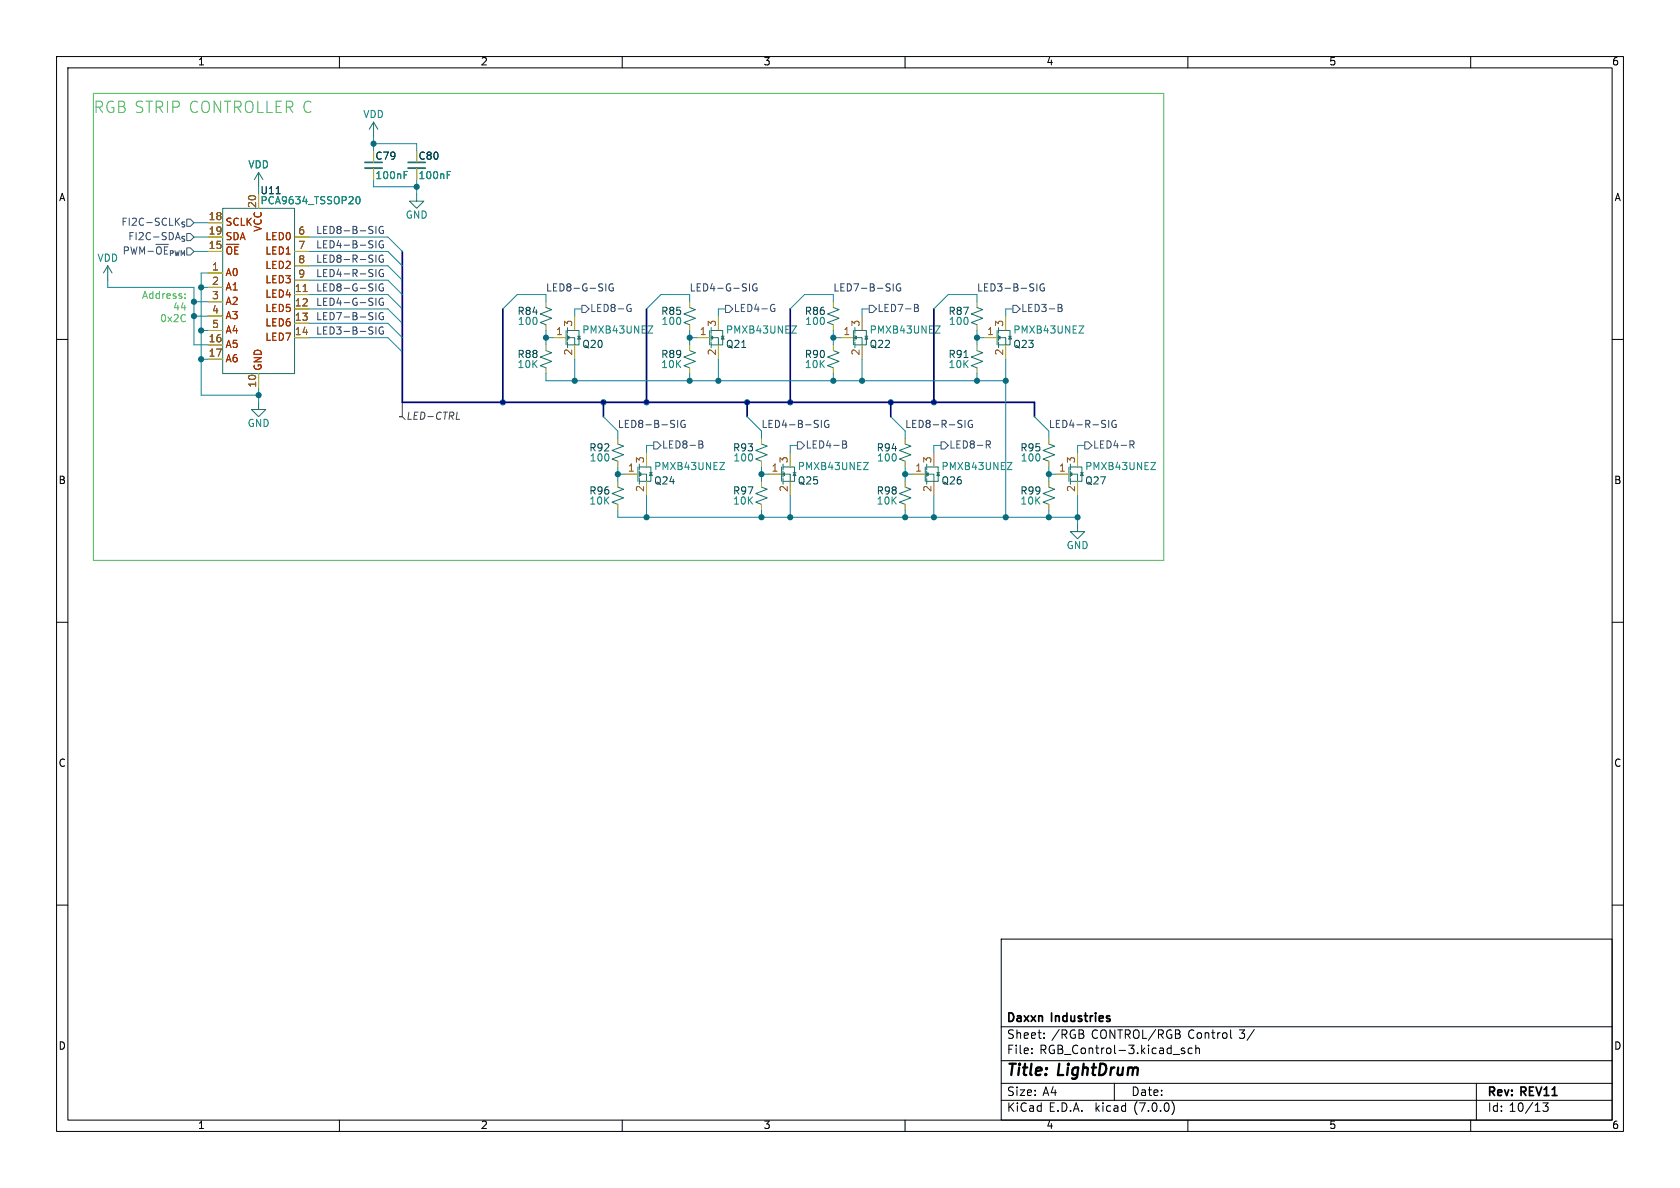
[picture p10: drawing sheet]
<svg xmlns="http://www.w3.org/2000/svg" width="297mm" height="210mm" viewBox="0 0 297 210" stroke-linecap="round" stroke-linejoin="round" font-family="sans-serif">
<g fill="none" stroke="#000" stroke-width=".18">
<path d="M10 10h277v190h-277zM12 12h273v186h-273zM60 10v2M110 10v2M160 10v2M210 10v2M260 10v2M10 60h2M285 60h2M10 110h2M285 110h2M10 160h2"/>
<path d="M285 160h2M177 166h108v32h-108zM60 198v2M110 198v2M160 198v2M177 194.5h108M177 191.5h108M177 187.5h108M177 181.5h108M182.4 186.1v.2M182.4 185.3v.2M184.6 183.4v.2"/>
<path d="M184.6 182.6v.2M197 191.5v3M207.2 194.7a1.72 1.72 0 0 1 0 2.3M207.4 186.4h1.1M209.4 185.3h-.4l-.2 .2 .1 .2 .5 .1v.4h-.6M210 198v2M210.8 185.3h-.5l-.3 .2v.5l.2 .2h.6M211.4 185.4l.2-.1h.4v1M211.4 184.8v1.5M217.6 182.1v1.2l.2 .3M221.7 182l-1.2 1.9M260 198v2"/>
<path d="M261 191.5v6.5M273.7 195l-.5 .5 .4 .2v.6l-.2 .2h-.4l-.2-.2"/>
</g>
<g fill="none" stroke="#187164" stroke-width=".18">
<path d="M39.4 36.8h12.7v29.2h-12.7zM45.7 30.5l-.7 1.3M45.7 30.5v2.5M45.7 30.5l.8 1.3M66 21.6l-.7 1.3M66 21.6v2.5M66 21.6l.8 1.3M73.7 34.3v1.3h1.2l-1.2 1.2-1.3-1.2h1.3M19 47l-.7 1.3M19 47v2.5M19 47l.8 1.3M96.5 54.4l1 .3-2 .8 2 .8-2 .7 1 .4"/>
<path d="M100.1 58.4v2.6M100.3 58.4h2.1v2.6h-.8M100.3 59.7h1.3v1.3M100.3 59.7l.3-.3v.5zM100.3 57.9v1M100.3 59.2v1M102.1 59.4h.5M121.9 54.4l1 .3-2 .8 2 .8-2 .7 1 .4M125.5 58.4v2.6M125.7 58.4h2.1v2.6h-.8M125.7 59.7h1.3v1.3M125.7 59.7l.3-.3v.5z"/>
<path d="M125.7 57.9v1M125.7 59.2v1M127.5 59.4h.5M147.3 54.4l1 .3-2 .8 2 .8-2 .7 1 .4M150.9 58.4v2.6M151.1 58.4h2.1v2.6h-.8M151.1 59.7h1.3v1.3M151.1 59.7l.3-.3v.5zM151.1 57.9v1M151.1 59.2v1M152.9 59.4h.5M172.7 54.4l1 .3-2 .8 2 .8-2 .7 1 .4"/>
<path d="M176.3 58.4v2.6M176.5 58.4h2.1v2.6h-.8M176.5 59.7h1.3v1.3M176.5 59.7l.3-.3v.5zM176.5 57.9v1M176.5 59.2v1M178.3 59.4h.5M45.7 71.1v1.3h1.3l-1.3 1.3-1.3-1.3h1.3M96.5 62l1 .4-2 .7 2 .8-2 .7 1 .4M100.3 61h1.3M100.3 60.5v1M109.2 78.5l1 .4-2 .7 2 .8-2 .8 1 .3"/>
<path d="M121.9 62l1 .4-2 .7 2 .8-2 .7 1 .4M125.7 61h1.3M125.7 60.5v1M134.6 78.5l1 .4-2 .7 2 .8-2 .8 1 .3M147.3 62l1 .4-2 .7 2 .8-2 .7 1 .4M151.1 61h1.3M151.1 60.5v1M160 78.5l1 .4-2 .7 2 .8-2 .8 1 .3M172.7 62l1 .4-2 .7 2 .8-2 .7 1 .4M176.5 61h1.3M176.5 60.5v1M185.4 78.5l1 .4-2 .7 2 .8-2 .8 1 .3"/>
<path d="M109.2 86.1l1 .4-2 .7 2 .8-2 .8 1 .4M112.8 82.6v2.5M113 85.1h1.3M113 82.6h2.1v2.5h-.8M113 83.8h1.3v1.3M113 83.8l.3-.2v.5zM113 82v1.1M113 83.3v1M113 84.6v1M114.8 83.6h.5M134.6 86.1l1 .4-2 .7 2 .8-2 .8 1 .4M138.2 82.6v2.5"/>
<path d="M138.4 85.1h1.3M138.4 82.6h2.1v2.5h-.8M138.4 83.8h1.3v1.3M138.4 83.8l.3-.2v.5zM138.4 82v1.1M138.4 83.3v1M138.4 84.6v1M140.2 83.6h.5M160 86.1l1 .4-2 .7 2 .8-2 .8 1 .4M163.6 82.6v2.5M163.8 85.1h1.3M163.8 82.6h2.1v2.5h-.8"/>
<path d="M163.8 83.8h1.3v1.3M163.8 82v1.1M163.8 83.3v1M163.8 84.6v1M164.1 83.6v.5l-.3-.3zM165.6 83.6h.5M185.4 86.1l1 .4-2 .7 2 .8-2 .8 1 .4M189 82.6v2.5M189.2 85.1h1.3M189.2 82.6h2.1v2.5h-.8M189.2 83.8h1.3v1.3M189.2 83.8l.3-.2v.5z"/>
<path d="M189.2 82v1.1M189.2 83.3v1M189.2 84.6v1M190.5 92.7v1.3h1.3l-1.3 1.3-1.3-1.3h1.3M191 83.6h.5"/>
</g>
<g fill="#187164" stroke="#187164" stroke-width=".18">
<path d="M115.1 83.6l.2 .5h-.5z"/>
<path d="M153.2 59.4l.2 .5h-.5z"/>
<path d="M140.5 83.6l.2 .5h-.5z"/>
<path d="M178.6 59.4l.2 .5h-.5z"/>
<path d="M127.8 59.4l.2 .5h-.5z"/>
<path d="M102.4 59.4l.2 .5h-.5z"/>
<path d="M191.3 83.6l.2 .5h-.5z"/>
<path d="M165.9 83.6l.2 .5h-.5z"/>
</g>
<g fill="none" stroke="#a0a006" stroke-width=".18">
<path d="M36.8 39.4h2.6M45.7 34.3v2.5M66 29.7v2.1M73.7 29.7v2.1M36.8 48.3h2.6M36.8 44.5h2.6M36.8 41.9h2.6M36.8 50.8h2.6M36.8 53.3h2.6M36.8 55.9h2.6M36.8 58.4h2.6M52.1 59.7h2.5"/>
<path d="M52.1 52.1h2.5M52.1 54.6h2.5M52.1 57.2h2.5M52.1 44.5h2.5M52.1 41.9h2.5M52.1 47h2.5M52.1 49.5h2.5M96.5 53.3v1.1M96.5 57.4v1M97.8 59.7h2.2M101.6 55.9v2.5M121.9 53.3v1.1"/>
<path d="M121.9 57.4v1M123.2 59.7h2.2M127 55.9v2.5M147.3 53.3v1.1M147.3 57.4v1M148.6 59.7h2.2M152.4 55.9v2.5M172.7 53.3v1.1M172.7 57.4v1M174 59.7h2.2M177.8 55.9v2.5M36.8 61h2.6"/>
<path d="M36.8 63.5h2.6M45.7 66v2.6M96.5 61v1M96.5 65v1M101.6 61v2.5M109.2 77.5v1M121.9 61v1M121.9 65v1M127 61v2.5M134.6 77.5v1M147.3 61v1M147.3 65v1"/>
<path d="M152.4 61v2.5M160 77.5v1M172.7 61v1M172.7 65v1M177.8 61v2.5M185.4 77.5v1M109.2 81.5v1.1M109.2 85.1v1M109.2 89.2v1M110.5 83.8h2.2M114.3 80v2.6M114.3 85.1v2.5"/>
<path d="M134.6 81.5v1.1M134.6 85.1v1M134.6 89.2v1M135.9 83.8h2.2M139.7 80v2.6M139.7 85.1v2.5M160 81.5v1.1M160 85.1v1M160 89.2v1M161.3 83.8h2.2M165.1 80v2.6M165.1 85.1v2.5"/>
<path d="M185.4 81.5v1.1M185.4 85.1v1M185.4 89.2v1M186.7 83.8h2.2M190.5 80v2.6M190.5 85.1v2.5"/>
</g>
<path d="M63 34.9l.2-.1a.68 .68 0 0 1 .5 .6 .68 .68 0 0 1-.5 .6l-.2-.1M71.4 30.3h.7M79.1 30.3h.6M114.6 57.6h.8l-.8 1.3h.8M140 57.6h.8l-.8 1.3h.8M165.4 57.6h.8l-.8 1.3h.8M190.8 57.6h.8l-.8 1.3h.8M127.3 81.7h.8l-.8 1.3h.8M152.7 81.7h.8l-.8 1.3h.8M178.1 81.7h.8l-.8 1.3h.8M203.5 81.7h.8l-.8 1.3h.8" fill="none" stroke="#128875" stroke-width=".18"/>
<path d="M53.6 51.5h.7" fill="none" stroke="#8c5a0a" stroke-width=".18"/>
<path d="M40.1 44.1a.42 .42 0 0 1 .4-.5 .42 .42 0 0 1 .5 .5M42.1 43.6h-.6v1.3" fill="none" stroke="#b02c04" stroke-width=".18"/>
<path d="M48.8 34.2h.8" fill="none" stroke="#005550" stroke-width=".18"/>
<path d="M64.5 29.7h3.1M72.1 29.7h3.1" fill="none" stroke="#187164" stroke-width=".33"/>
<path d="M64.5 28.7h3.1M72.1 28.7h3.1" fill="none" stroke="#187164" stroke-width=".3"/>
<path d="M71.1 71.1v2.6h-.5h.5l.5 .5M80.7 74.1h.6" fill="none" stroke="#484848" stroke-width=".18"/>
<g fill="none" stroke="#345372" stroke-width=".18">
<path d="M33 38.7h.7l.6 .7-.6 .6h-.7zM22.7 44.1l-.1-.4-.6-.1v1.3M23.1 43.6l.3 1.3M24.2 43.6l-.3 1.3M24.7 44.9v-1.3l.4 1 .5-1v1.3M28 43.6l-.3 .2v.3M28.2 43.6l.3 .2v.3M29.1 43.6v1.3M33 43.8h.7l.6 .7-.6 .6h-.7zM102.9 54h.6l.6 .6-.6 .6h-.6zM111 53.9h.5M111.3 54.5h.3v.5l-.3 .1-.3-.1"/>
<path d="M128.3 54h.6l.6 .6-.6 .6h-.6zM136.4 53.9h.5M136.7 54.5h.3v.5l-.3 .1-.3-.1M153.7 54h.6l.6 .6-.6 .6h-.6zM161.7 53.8l.6 .1v.3l-.2 .2M161.7 54.4h.4M162.1 54.4l.3 .3-.1 .3-.6 .1M179.1 54h.6l.6 .6-.6 .6h-.6zM187.1 53.8l.6 .1v.3l-.2 .2M187.1 54.4h.4M187.5 54.4l.3 .3-.1 .3-.6 .1M115.6 78.1h.6l.6 .6-.6 .7h-.6z"/>
<path d="M123.6 77.9l.6 .2v.2l-.2 .2M123.6 78.5h.4M124 78.5l.3 .3-.1 .3-.6 .1M141 78.1h.6l.6 .6-.6 .7h-.6zM149 77.9l.6 .2v.2l-.2 .2M149 78.5h.4M149.4 78.5l.3 .3-.1 .3-.6 .1M166.4 78.1h.6l.6 .6-.6 .7h-.6zM174.4 77.9h.4l.3 .3-.1 .3-.6 .1M174.7 78.6l.4 .6M191.8 78.1h.6l.6 .6-.6 .7h-.6zM199.8 77.9h.4l.3 .3-.1 .3-.6 .1"/>
<path d="M200.1 78.6l.4 .6"/>
</g>
<g fill="none" stroke="#2d4364" stroke-width=".18">
<path d="M66.5 40v1.3M66.5 42.6v1.2M66.5 45.1v1.3M66.5 47.6v1.3M66.5 50.2v1.2M66.5 52.7v1.3M66.5 55.3v1.2M66.5 57.8v1.3M67.7 50.2a.59 .59 0 0 0-.7 .6 .59 .59 0 0 0 .7 .6l.1-.5h-.2M67.7 47.7a.59 .59 0 0 0-.7 .6 .59 .59 0 0 0 .7 .5l.1-.4h-.2M67.7 40.1a.59 .59 0 0 0-.7 .5 .59 .59 0 0 0 .7 .6l.1-.5h-.2M67.7 42.6a.59 .59 0 0 0-.7 .6 .59 .59 0 0 0 .7 .6l.1-.5h-.2"/>
<path d="M67.7 45.2a.59 .59 0 0 0-.7 .5 .59 .59 0 0 0 .7 .6l.1-.5h-.2M67.7 52.8a.59 .59 0 0 0-.7 .5 .59 .59 0 0 0 .7 .6l.1-.5h-.2M67.7 55.3a.59 .59 0 0 0-.7 .6 .59 .59 0 0 0 .7 .6l.1-.5h-.2M67.7 57.9a.59 .59 0 0 0-.7 .5 .59 .59 0 0 0 .7 .6l.1-.5h-.2M107.1 50.2v1.2M108.4 50.2a.59 .59 0 0 0-.8 .6 .59 .59 0 0 0 .8 .6v-.5h-.2M132.5 50.2v1.2M133.8 50.2a.59 .59 0 0 0-.8 .6 .59 .59 0 0 0 .8 .6v-.5h-.2M157.9 50.2v1.2M159.2 50.2a.59 .59 0 0 0-.8 .6 .59 .59 0 0 0 .8 .6v-.5h-.2M183.3 50.2v1.2M184.6 50.2a.59 .59 0 0 0-.8 .6 .59 .59 0 0 0 .8 .6v-.5h-.2"/>
<path d="M119.8 74.3v1.3M121.1 74.4a.59 .59 0 0 0-.8 .5 .59 .59 0 0 0 .8 .6v-.5h-.2M145.2 74.3v1.3M146.5 74.4a.59 .59 0 0 0-.8 .5 .59 .59 0 0 0 .8 .6v-.5h-.2M170.6 74.3v1.3M171.9 74.4a.59 .59 0 0 0-.8 .5 .59 .59 0 0 0 .8 .6v-.5h-.2M196 74.3v1.3M197.3 74.4a.59 .59 0 0 0-.8 .5 .59 .59 0 0 0 .8 .6v-.5h-.2"/>
</g>
<path d="M16.5 16.5h189.2v82.6h-189.2zM32.7 52.6v.2M32.7 52v.1" fill="none" stroke="#4eb955" stroke-width=".18"/>
<path d="M71.1 44.5v26.6h111.8v2.6M88.9 54.6v16.5M114.3 54.6v16.5M139.7 54.6v16.5M165.1 54.6v16.5M106.7 71.1v2.6M132.1 71.1v2.6M157.5 71.1v2.6" fill="none" stroke="#000084" stroke-width=".3"/>
<g fill="none" stroke="#0b7fb0" stroke-width=".18">
<path d="M34.3 39.4h2.5M66 24.1v2.6M66 31.8v1.2h7.7M66 25.4h7.7v1.3M73.7 31.8v2.5M19 49.5v1.3h15.3v10.2h2.5M34.3 55.9h2.5M34.3 41.9h2.5M34.3 53.3h2.5M35.6 58.4h1.2M35.6 50.8h1.2M36.8 48.3h-1.2v21.6h10.1"/>
<path d="M54.6 59.7h14l2.5 2.5M54.6 41.9h14l2.5 2.6M54.6 54.6h14l2.5 2.6M54.6 52.1h14l2.5 2.5M54.6 57.2h14l2.5 2.5M54.6 44.5h14l2.5 2.5M54.6 47h14l2.5 2.5M54.6 49.5h14l2.5 2.6M96.5 53.3v-1.2h-5.1l-2.5 2.5M96.5 58.4v2.6M96.5 59.7h1.3M102.9 54.6h-1.3v1.3"/>
<path d="M121.9 59.7h1.3M121.9 53.3v-1.2h-5.1l-2.5 2.5M121.9 58.4v2.6M128.3 54.6h-1.3v1.3M147.3 59.7h1.3M147.3 53.3v-1.2h-5.1l-2.5 2.5M147.3 58.4v2.6M153.7 54.6h-1.3v1.3M172.7 59.7h1.3M172.7 53.3v-1.2h-5.1l-2.5 2.5M172.7 58.4v2.6M179.1 54.6h-1.3v1.3"/>
<path d="M35.6 63.5h1.2M45.7 68.6v2.5M96.5 66v1.3h81.3M101.6 63.5v3.8M106.7 73.7l2.5 2.5v1.3M115.6 78.7h-1.3v1.3M121.9 66v1.3M127 63.5v3.8M132.1 73.7l2.5 2.5v1.3M141 78.7h-1.3v1.3M147.3 66v1.3M152.4 63.5v3.8"/>
<path d="M157.5 73.7l2.5 2.5v1.3M166.4 78.7h-1.3v1.3M172.7 66v1.3M177.8 63.5v27.9M182.9 73.7l2.5 2.5v1.3M191.8 78.7h-1.3v1.3M109.2 83.8h1.3M109.2 90.2v1.2h81.3M109.2 82.6v2.5M114.3 87.6v3.8M134.6 83.8h1.3M134.6 82.6v2.5"/>
<path d="M134.6 90.2v1.2M139.7 87.6v3.8M160 83.8h1.3M160 82.6v2.5M160 90.2v1.2M165.1 87.6v3.8M185.4 83.8h1.3M185.4 82.6v2.5M185.4 90.2v1.2M190.5 87.6v5.1"/>
</g>
<g fill="#056887" stroke="#056887" stroke-width=".18">
<circle cx="134.6" cy="91.4" r=".46"/>
<circle cx="139.7" cy="91.4" r=".46"/>
<circle cx="160" cy="83.8" r=".46"/>
<circle cx="160" cy="91.4" r=".46"/>
<circle cx="134.6" cy="83.8" r=".46"/>
<circle cx="73.7" cy="33" r=".46"/>
<circle cx="101.6" cy="67.3" r=".46"/>
<circle cx="109.2" cy="83.8" r=".46"/>
<circle cx="96.5" cy="59.7" r=".46"/>
<circle cx="34.3" cy="55.9" r=".46"/>
<circle cx="35.6" cy="58.4" r=".46"/>
<circle cx="35.6" cy="50.8" r=".46"/>
<circle cx="45.7" cy="69.9" r=".46"/>
<circle cx="35.6" cy="63.5" r=".46"/>
<circle cx="34.3" cy="53.3" r=".46"/>
<circle cx="177.8" cy="67.3" r=".46"/>
<circle cx="172.7" cy="67.3" r=".46"/>
<circle cx="165.1" cy="91.4" r=".46"/>
<circle cx="177.8" cy="91.4" r=".46"/>
<circle cx="190.5" cy="91.4" r=".46"/>
<circle cx="185.4" cy="91.4" r=".46"/>
<circle cx="185.4" cy="83.8" r=".46"/>
<circle cx="172.7" cy="59.7" r=".46"/>
<circle cx="114.3" cy="91.4" r=".46"/>
<circle cx="121.9" cy="67.3" r=".46"/>
<circle cx="127" cy="67.3" r=".46"/>
<circle cx="121.9" cy="59.7" r=".46"/>
<circle cx="66" cy="25.4" r=".46"/>
<circle cx="147.3" cy="67.3" r=".46"/>
<circle cx="152.4" cy="67.3" r=".46"/>
<circle cx="147.3" cy="59.7" r=".46"/>
</g>
<g fill="#004099" stroke="#004099" stroke-width=".18">
<circle cx="114.3" cy="71.1" r=".46"/>
<circle cx="106.7" cy="71.1" r=".46"/>
<circle cx="88.9" cy="71.1" r=".46"/>
<circle cx="165.1" cy="71.1" r=".46"/>
<circle cx="157.5" cy="71.1" r=".46"/>
<circle cx="132.1" cy="71.1" r=".46"/>
<circle cx="139.7" cy="71.1" r=".46"/>
</g>
<text font-size="2.8" fill="#4eb955" x="16.5" y="20.3">RGB STRIP CONTROLLER C</text>
<g font-size="2.8">
<text x="178" y="190.8">Title:</text>
<text x="187.1" y="190.8">LightDrum</text>
</g>
<g font-size="2.1">
<text x="178" y="183.9">Sheet:</text>
<text x="178" y="181.1">Daxxn</text>
<text x="185.9" y="183.9">/RGB</text>
<text x="186" y="181.1">Industries</text>
<text x="193" y="183.9">CONTROL/RGB</text>
<text x="210.1" y="183.9">Control</text>
<text x="219.2" y="183.9">3/</text>
<text x="178" y="186.6">File:</text>
<text x="183.8" y="186.6">RGB_Control-3.kicad_sch</text>
<text x="178" y="196.8">KiCad</text>
<text x="178" y="194">Size:</text>
<text x="184.3" y="194">A4</text>
<text x="185.4" y="196.8">E.D.A.</text>
<text x="193.7" y="196.8">kicad</text>
<text x="200" y="194">Date:</text>
<text x="200.6" y="196.8">(7.0.0)</text>
<text x="263" y="194.2">Rev:</text>
<text x="263" y="196.8">Id: 10/13</text>
<text x="269" y="194.2">REV11</text>
</g>
<g font-size="1.8">
<text x="35" y="11.8">1</text>
<text x="85" y="11.8">2</text>
<text x="135" y="11.8">3</text>
<text x="185" y="11.8">4</text>
<text x="235" y="11.8">5</text>
<text x="285" y="11.8">6</text>
<text x="10.4" y="35.8">A</text>
<text x="285.4" y="35.8">A</text>
<text x="10.3" y="85.8">B</text>
<text x="285.3" y="85.8">B</text>
<text x="10.3" y="135.8">C</text>
<text x="285.3" y="135.8">C</text>
<text x="10.3" y="185.8">D</text>
<text x="285.3" y="185.8">D</text>
<text x="35" y="199.8">1</text>
<text x="85" y="199.8">2</text>
<text x="135" y="199.8">3</text>
<text x="185" y="199.8">4</text>
<text x="235" y="199.8">5</text>
<text x="285" y="199.8">6</text>
</g>
<g font-size="1.8" fill="#128875">
<text x="64.2" y="21.1">VDD</text>
<text x="43.8" y="30">VDD</text>
<text x="46" y="34.6">U11</text>
<text x="66.3" y="31.9">100nF</text>
<text x="73.9" y="31.9">100nF</text>
<text x="46" y="36.4">PCA9634_TSSOP20</text>
<text x="71.7" y="38.9">GND</text>
<text x="17.2" y="46.5">VDD</text>
<text x="91.5" y="57.7">100</text>
<text x="102.9" y="59.2">PMXB43UNEZ</text>
<text x="116.9" y="57.7">100</text>
<text x="128.3" y="59.2">PMXB43UNEZ</text>
<text x="142.3" y="57.7">100</text>
<text x="153.7" y="59.2">PMXB43UNEZ</text>
<text x="167.7" y="57.7">100</text>
<text x="179.1" y="59.2">PMXB43UNEZ</text>
<text x="91.4" y="65.3">10K</text>
<text x="116.8" y="65.3">10K</text>
<text x="142.2" y="65.3">10K</text>
<text x="167.6" y="63.6">R91</text>
<text x="167.6" y="65.3">10K</text>
<text x="43.7" y="75.8">GND</text>
<text x="104.2" y="81.9">100</text>
<text x="115.6" y="83.4">PMXB43UNEZ</text>
<text x="129.6" y="81.9">100</text>
<text x="141" y="83.4">PMXB43UNEZ</text>
<text x="155" y="81.9">100</text>
<text x="166.4" y="83.4">PMXB43UNEZ</text>
<text x="180.4" y="81.9">100</text>
<text x="191.8" y="83.4">PMXB43UNEZ</text>
<text x="104.1" y="89.5">10K</text>
<text x="129.5" y="89.5">10K</text>
<text x="154.9" y="89.5">10K</text>
<text x="180.3" y="89.5">10K</text>
<text x="188.5" y="97.3">GND</text>
</g>
<g font-size="1.8" fill="#a0a006">
<text x="66.3" y="28.5">C79</text>
<text x="73.9" y="28.5">C80</text>
</g>
<g font-size="1.8" fill="#345372">
<text x="21.3" y="40.2">FI2C-SCLK_{S}</text>
<text x="22.5" y="42.7">FI2C-SDA_{S}</text>
<text x="104.3" y="55.4">LED8-G</text>
<text x="129.7" y="55.4">LED4-G</text>
<text x="155.1" y="55.4">LED7-B</text>
<text x="180.5" y="55.4">LED3-B</text>
<text x="117" y="79.6">LED8-B</text>
<text x="142.4" y="79.6">LED4-B</text>
<text x="167.8" y="79.6">LED8-R</text>
<text x="193.2" y="79.6">LED4-R</text>
</g>
<g font-size="1.8" fill="#8c5a0a">
<text x="36.8" y="39.1">18</text>
<text x="36.8" y="41.7">19</text>
<text x="45.5" y="36.8" transform="rotate(-90 45.5 36.8)">20</text>
<text x="52.7" y="41.7">6</text>
<text x="36.8" y="44.2">15</text>
<text x="52.7" y="44.2">7</text>
<text x="52.7" y="46.7">8</text>
<text x="37.4" y="48">1</text>
<text x="37.4" y="50.5">2</text>
<text x="37.4" y="53.1">3</text>
<text x="52.1" y="51.8">11</text>
<text x="52.7" y="49.3">9</text>
<text x="37.4" y="55.6">4</text>
<text x="37.4" y="58.2">5</text>
<text x="52.1" y="54.4">12</text>
<text x="52.1" y="56.9">13</text>
<text x="52.1" y="59.4">14</text>
<text x="98.2" y="59.4">1</text>
<text x="101.3" y="57.8" transform="rotate(-90 101.3 57.8)">3</text>
<text x="123.6" y="59.4">1</text>
<text x="126.7" y="57.8" transform="rotate(-90 126.7 57.8)">3</text>
<text x="149" y="59.4">1</text>
<text x="152.1" y="57.8" transform="rotate(-90 152.1 57.8)">3</text>
<text x="174.4" y="59.4">1</text>
<text x="177.5" y="57.8" transform="rotate(-90 177.5 57.8)">3</text>
<text x="36.8" y="60.7">16</text>
<text x="36.8" y="63.2">17</text>
<text x="101.3" y="62.9" transform="rotate(-90 101.3 62.9)">2</text>
<text x="126.7" y="62.9" transform="rotate(-90 126.7 62.9)">2</text>
<text x="152.1" y="62.9" transform="rotate(-90 152.1 62.9)">2</text>
<text x="177.5" y="62.9" transform="rotate(-90 177.5 62.9)">2</text>
<text x="45.5" y="68.6" transform="rotate(-90 45.5 68.6)">10</text>
<text x="110.9" y="83.6">1</text>
<text x="114" y="81.9" transform="rotate(-90 114 81.9)">3</text>
<text x="136.3" y="83.6">1</text>
<text x="139.4" y="81.9" transform="rotate(-90 139.4 81.9)">3</text>
<text x="161.7" y="83.6">1</text>
<text x="164.8" y="81.9" transform="rotate(-90 164.8 81.9)">3</text>
<text x="187.1" y="83.6">1</text>
<text x="190.2" y="81.9" transform="rotate(-90 190.2 81.9)">3</text>
<text x="114" y="87" transform="rotate(-90 114 87)">2</text>
<text x="139.4" y="87" transform="rotate(-90 139.4 87)">2</text>
<text x="164.8" y="87" transform="rotate(-90 164.8 87)">2</text>
<text x="190.2" y="87" transform="rotate(-90 190.2 87)">2</text>
</g>
<g font-size="1.8" fill="#b02c04">
<text x="39.9" y="40.2">SCLK</text>
<text x="46.5" y="41.1" transform="rotate(-90 46.5 41.1)">VCC</text>
<text x="39.9" y="45.9">~{OE}</text>
<text x="39.9" y="42.7">SDA</text>
<text x="46.8" y="42.7">LED0</text>
<text x="46.8" y="45.3">LED1</text>
<text x="46.8" y="47.8">LED2</text>
<text x="39.9" y="49.1">A0</text>
<text x="39.9" y="51.6">A1</text>
<text x="46.8" y="52.9">LED4</text>
<text x="46.8" y="50.4">LED3</text>
<text x="39.9" y="54.2">A2</text>
<text x="39.9" y="56.7">A3</text>
<text x="39.9" y="59.2">A4</text>
<text x="46.8" y="55.4">LED5</text>
<text x="46.8" y="58">LED6</text>
<text x="39.9" y="61.8">A5</text>
<text x="39.9" y="64.3">A6</text>
<text x="46.5" y="65.5" transform="rotate(-90 46.5 65.5)">GND</text>
<text x="46.8" y="60.5">LED7</text>
</g>
<g font-size="1.8" fill="#2d4364">
<text x="55.9" y="41.6">LED8-B-SIG</text>
<text x="55.9" y="46.6">LED8-R-SIG</text>
<text x="55.9" y="44.1">LED4-B-SIG</text>
<text x="55.9" y="49.2">LED4-R-SIG</text>
<text x="55.9" y="51.7">LED8-G-SIG</text>
<text x="96.5" y="51.7">LED8-G-SIG</text>
<text x="121.9" y="51.7">LED4-G-SIG</text>
<text x="147.3" y="51.7">LED7-B-SIG</text>
<text x="172.7" y="51.7">LED3-B-SIG</text>
<text x="55.9" y="54.3">LED4-G-SIG</text>
<text x="55.9" y="56.8">LED7-B-SIG</text>
<text x="55.9" y="59.3">LED3-B-SIG</text>
<text x="109.2" y="75.9">LED8-B-SIG</text>
<text x="134.6" y="75.9">LED4-B-SIG</text>
<text x="160" y="75.9">LED8-R-SIG</text>
<text x="185.4" y="75.9">LED4-R-SIG</text>
</g>
<text font-size="1.8" fill="#0b7fb0" x="21.5" y="45.9">PWM-~{OE}_{PWM}</text>
<g font-size="1.8" fill="#4eb955">
<text x="25" y="53">Address:</text>
<text x="28.2" y="57.2">0x2C</text>
<text x="30.5" y="55.1">44</text>
</g>
<g font-size="1.8" fill="#005550">
<text x="91.4" y="55.9">R84</text>
<text x="116.8" y="55.9">R85</text>
<text x="142.2" y="55.9">R86</text>
<text x="167.6" y="55.9">R87</text>
<text x="91.4" y="63.6">R88</text>
<text x="102.9" y="61.8">Q20</text>
<text x="116.8" y="63.6">R89</text>
<text x="128.3" y="61.8">Q21</text>
<text x="142.2" y="63.6">R90</text>
<text x="153.7" y="61.8">Q22</text>
<text x="179.1" y="61.8">Q23</text>
<text x="104.1" y="80.1">R92</text>
<text x="129.5" y="80.1">R93</text>
<text x="154.9" y="80.1">R94</text>
<text x="180.3" y="80.1">R95</text>
<text x="104.1" y="87.7">R96</text>
<text x="115.6" y="85.9">Q24</text>
<text x="129.5" y="87.7">R97</text>
<text x="141" y="85.9">Q25</text>
<text x="154.9" y="87.7">R98</text>
<text x="166.4" y="85.9">Q26</text>
<text x="180.3" y="87.7">R99</text>
<text x="191.8" y="85.9">Q27</text>
</g>
<text font-size="1.8" fill="#484848" x="71.8" y="74.5">LED-CTRL</text>
</svg>
